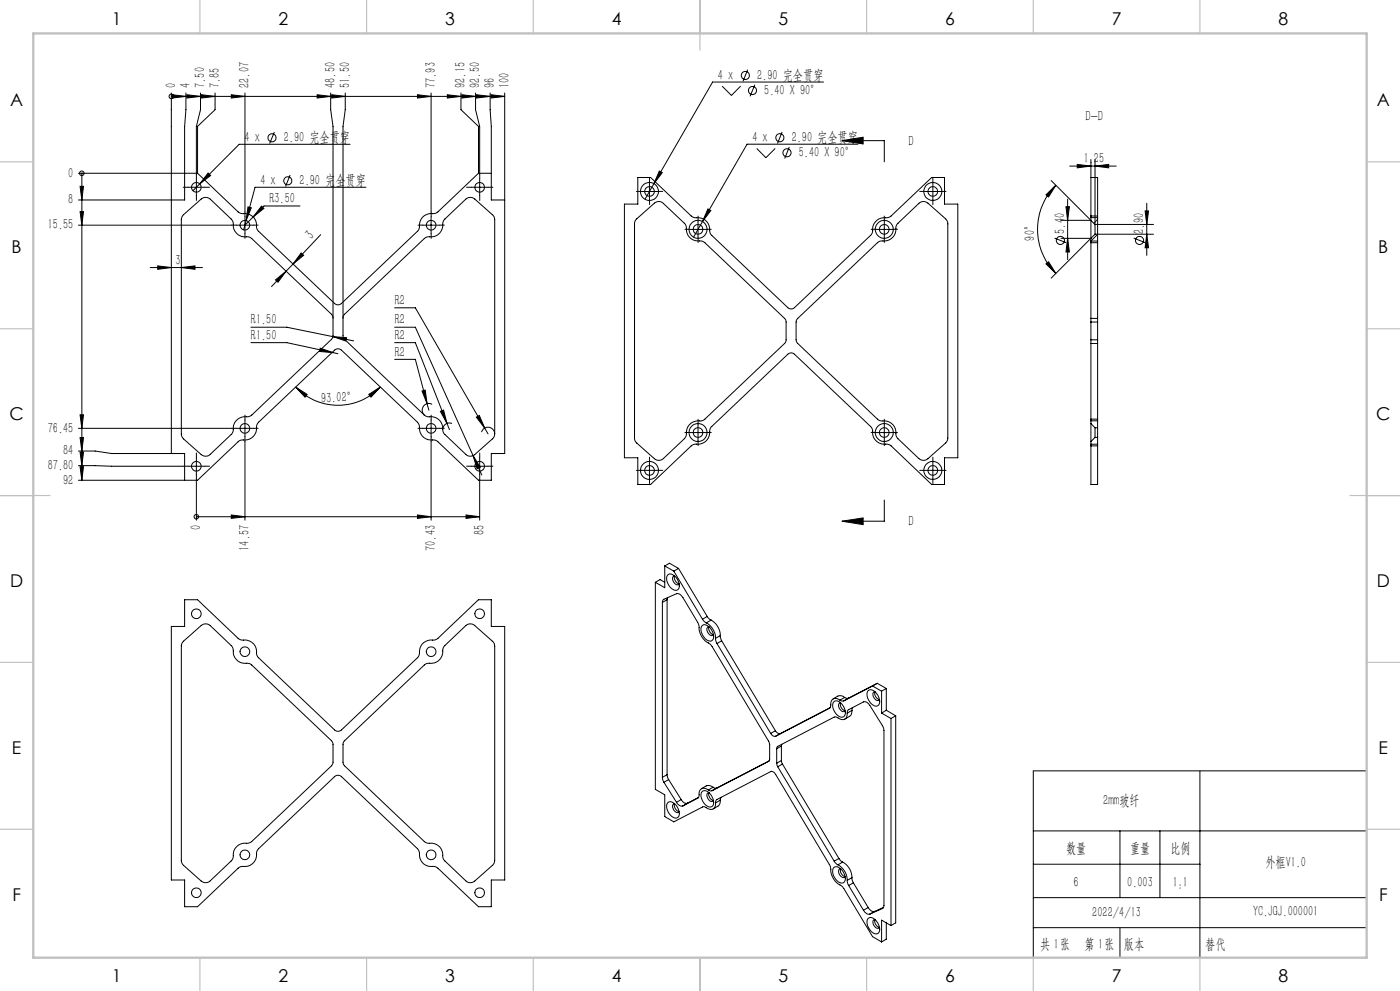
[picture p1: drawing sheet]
<svg xmlns="http://www.w3.org/2000/svg" width="420mm" height="297mm" viewBox="0 0 420 297" stroke-linecap="round" stroke-linejoin="round" font-family="sans-serif">
<g fill="none" stroke="#000" stroke-width=".3">
<path d="M51.4 28.9h.1M51.4 27.9v108M51.4 28.9h100M51.7 28.4l4.1 .5-4.1 .5zM55.8 27.9v5l-.4 5v22h-31.9M56.1 28.4l4 .5-4 .5zM60.1 27.9v5l-1.2 5v14.3M60.4 28.4l4.1 .5-4.1 .5zM64.5 27.9v5l-5.2 5v14M69.4 28.4l4.1 .5-4.1 .5zM73.5 27.9v35.6M82.3 39.6l-1.4 3.4"/>
<path d="M95.1 28.4l4.1 .5-4.1 .5zM99.2 27.9v5l.7 5-.1 63.1-.4 .7-23.9 22.7-1 .5a3.9 3.9 0 0 0-4.6 4.4l-.4 .8-6.4 6.1a2.01 2.01 0 0 1-2.7 0l-5.3-4.7-.7-1.3v-64.6l.5-1.1 5.5-4.8a2.06 2.06 0 0 1 2.7 0l6.3 5.9 .5 1a3.8 3.8 0 0 0 4.6 4.4l1 .5 23.9 22.7 .5 1.1M99.5 28.4l4.1 .5-4.1 .5zM103.6 27.9v5l-.7 5v62.8l.5 1 23.9 22.7M125.2 28.4l4.1 .5-4.1 .5zM129.3 27.9v35.6M134.2 28.4l4.1 .5-4.1 .5zM138.3 27.9v5l5.2 5v14M138.6 28.4l4.1 .5-4.1 .5zM142.7 27.9v5l1.2 5v14.3M142.9 28.4l4.1 .5-4.1 .5zM147 27.9v5l.4 5v22h4"/>
<path d="M147.3 28.4l4.1 .5-4.1 .5zM151.4 27.9v108h-4v8h-3.9l-12.1-11.5-1-.5a3.9 3.9 0 0 1-4.6-4.4l-.6-1-22.8-21.6a1.49 1.49 0 0 0-2 0l-22.8 21.6-.6 1a3.8 3.8 0 0 1-4.6 4.4l-.8 .4-12.3 11.6h-35.8M216.6 25.8l2.8 2.8 2.8-2.8M224.3 20.9l-1.4 3.4M226.4 25.4l-1.4 3.5M234.6 39.5l-1.3 3.5M247.1 24.6h-33.3l-17.6 30.4M23.5 51.9h35.8M24 55.8h1l-.4 4.1zM24.6 51.9h.1M24.6 51.9v92M56.4 56.1h5"/>
<path d="M58.9 53.7v4.9M59.3 51.9l12.3 11.7 .8 .4a3.9 3.9 0 0 1 4.6 4.4l.6 .9 22.8 21.6a1.49 1.49 0 0 0 2 0l22.8-21.6 .6-.9a3.9 3.9 0 0 1 4.6-4.4l1-.5 12.1-11.6M59.9 55.1l-2 2M62.4 51.9l.8 .7-3.3 2.5zM87 52.5l-1.3 3.4M105 43.2h-33.2l-11.9 11.9M109.8 56.1h-33.3l-2.7 10M141.4 56.1h5M143.5 51.9h3.9M143.9 53.7v4.9M191.3 53.2h3.9l12.2 11.5 .9 .5a3.9 3.9 0 0 1 4.7 4.4l.4 .8 22.9 21.8a1.45 1.45 0 0 0 2.1 0l22.9-21.8a2.52 2.52 0 0 0 .5-2.1 3.8 3.8 0 0 1 4.5-3.1l1-.5 12.2-11.5h3.9v8h3.9v76h-3.9v8h-3.9l-12.2-11.6-1-.5a3.9 3.9 0 0 1-4.6-4.4l-.5-.9-22.8-21.6a1.45 1.45 0 0 0-2.1 0l-22.9 21.7-.4 .8a3.9 3.9 0 0 1-4.7 4.4l-.9 .5-12.2 11.6h-3.9v-8h-4v-76h4zM192.3 57.4h5"/>
<path d="M194.8 54.9v5M196.2 55l-2.7 4.7M197.8 51.3l.9 .4-2.5 3.3zM227 44.5l2.8 2.8 2.8-2.8M236.8 44.1l-1.4 3.4M252.6 42.2l6.3-1.1v2zM252.6 42.2h12.7v6.3M257.4 43.2h-33.3l-13.4 23.2M277.4 57.4h4.9M279.9 54.9v5M313.8 58.4l3-2.9-2.2 3.5zM315.3 54.1l13.2 13.2"/>
<path d="M316.8 55.5a18.6 18.6 0 0 0 0 26.4M320.3 59.7v18.1M320.9 49.8h14M323.2 49.3l4.1 .5-4.1 .5zM327.3 47.8v16.9M327.3 53.2h2v11.5M328.5 49.8l4.1-.5v1zM328.5 47.8v19.5M23.5 67.5h46M24 63.4h1l-.4 4.1zM47.3 79.7l4.1 .5-4.1 .5zM71 67.5h5"/>
<path d="M73.5 65v5M73.8 66.1l-.7 2.8M74.4 62l1 .3-1.6 3.8zM76 65l-2.5 2.5M78.5 61.8l.7 .7-3.2 2.5zM87.9 79.1l-2.1 2.2M90 61.7h-10.8l-3.2 3.3M90.3 75.8l.8 .7-3.2 2.6zM96.2 70.3l-8.3 8.8M126.8 67.5h5M129.3 65v5M190.9 65.7l5.4-4.8a1.96 1.96 0 0 1 2.7 .1l6.5 6.1 .3 .7a3.9 3.9 0 0 0 4.7 4.4l1 .5 23.9 22.7 .4 1v5.6l-.3 .8-24 22.8-1 .5a3.9 3.9 0 0 0-4.7 4.4l-.5 1-6.3 5.9a2.01 2.01 0 0 1-2.7 .1l-5.4-4.9-.5-1.1v-64.6z"/>
<path d="M206.9 68.8h5M209.4 66.2v5M210.7 66.4l-2.6 4.7M212.4 62.6l.9 .5-2.6 3.3zM262.8 68.8h5M265.3 66.2v5M313.8 79.1l.8-.6 2.2 3.4zM316.4 71.4l3.5 1.3M318.3 66h9M318.3 71.4h9M319.8 61.9h1l-.5 4.1zM320.3 71.4l.5 4.1h-1z"/>
<path d="M327.3 66v5.4M327.3 72.2v.5M327.3 64.7v.5M327.3 65.2v.8M327.3 71.4v.8M327.3 72.7v22.7M327.3 71.4l-12 12M327.3 65.2h2M327.3 72.2h2M327.3 72.7h2M327.3 64.7h2M328.5 67.3v2.9"/>
<path d="M328.5 70.2l-1.2 1.2M329.3 65.2v5M329.3 72.2v.5M329.3 64.7v.5M329.3 70.2v2M329.3 72.7v22.7M329.3 65.8l-1.2 1.1M329.3 70.2l-2 2M340.1 71.4l3.5 1.3M343.5 63.2h1.1l-.6 4.1zM344 70.2l.6 4.1h-1.1zM344 60.9v15.6"/>
<path d="M346 67.3h-17.5M346 70.2h-17.5M45 80.2h15.7M54.4 80.2l4.1-.5v1zM75.3 98.1h10.7l20.1 4.1M82.7 83.9l3.1-2.6-2.4 3.3zM85.8 81.3l-4.3 4.6M102.9 95.3l.5-1.1 24.1-22.8a2.41 2.41 0 0 1 2.1-.4 3.8 3.8 0 0 0 3.3-4.4l.4-.8 6.4-6.1a2.01 2.01 0 0 1 2.7 0l5.5 4.8 .5 1.3v64.2M118.4 98.1h6.2l19.9 44.2M118.4 92.2h6.2l20.8 36.1M239.3 95.4l24.1-22.8 .8-.4a3.9 3.9 0 0 0 4.6-4.4l.4-.7 6.5-6.1a2.01 2.01 0 0 1 2.7-.1l5.4 4.8 .5 1.2v64.6l-.5 1.1-5.4 4.9a2.06 2.06 0 0 1-2.7-.1l-6.5-6.1a2.52 2.52 0 0 1-.5-2.1 3.8 3.8 0 0 0-4.5-3.1l-.8-.3-24.2-23-.4-1v-5.3zM327.3 95.4v1.1"/>
<path d="M327.3 96.5v5.3M327.3 95.4h2M327.3 96.5h2M329.3 95.4v1.1M329.3 96.5v5.3M75.3 102.7h10.7l13.9 3M88.7 116l3.4 2.2-.6 .8zM88.7 116a17.5 17.5 0 0 0 25.4 0M96.1 104.3l3.8 1.4-4.1-.4zM99.9 100.9l4.1 .3-.2 1zM99.9 105.7l1.5 .3M110.6 118.2l3.5-2.2-2.8 3z"/>
<path d="M118.4 107.7h6.2l3.5 13.3M118.4 102.7h6.2l9.5 24.2M126.6 117.2l1-.3 .5 4.1zM327.3 101.8v1.1M327.3 102.9v22.7M327.3 102.9h2M327.3 101.8h2M329.3 101.8v1.1M329.3 102.9v22.7M23.5 128.4h46M23.5 139.6l31.5 .1M23.5 135.2h5l5 .7h21.9v8"/>
<path d="M24 124.3h1l-.4 4.1zM24 131.1h1l-.4 4.1zM24 135.5h1l-.4 4.1zM24 139.9h1l-.4 4zM56.4 139.7h5M58.9 137.2v5M71 128.4h5M73.5 132.3v23.6M73.5 125.9v5M126.8 128.4h5M127.3 124.4l.2 .1a2.59 2.59 0 0 0 2.1 .4 3.5 3.5 0 0 1 3.2 3.7M128.1 121l.6 1.9"/>
<path d="M129.3 125.9v5M129.3 132.3v23.6M129.6 121.2a2.01 2.01 0 0 0-2.6 .5 2.01 2.01 0 0 0 .3 2.7M132.1 123.3l1-.4 1 4zM132.8 128.6l.5 1.5 6.4 6.1a1.96 1.96 0 0 0 2.7 0l5.6-5 .4-1.2M134.1 126.9l.7 1.9M135.6 126.9a2 2 0 0 0-2.8 1.7M141.4 139.7h5M141.9 136.6l2.2 3.4-1 .5zM142.9 125l.9-.5 1.6 3.8zM143.9 137.2v5M144.5 129.5a2.01 2.01 0 0 1 2.2-1.4 2.01 2.01 0 0 1 1.7 1.9"/>
<path d="M145.4 128.3l1 1.7M194.8 138.5v5M206.9 129.6h5M209.4 127.1v5M262.8 129.6h5M265.3 127.1v5M279.9 138.5v5M327.3 126.9v5.4M327.3 125.6v.5M327.3 133.1v.5M327.3 126.1v.8M327.3 132.3v.8"/>
<path d="M327.3 133.6v11.6h2v-11.6M327.3 126.1h2M327.3 133.1h2M327.3 126.9l1.2 1.3M327.3 125.6h2M327.3 133.6h2M328.5 128.2v2.9M328.5 128.2h.8M328.5 131.1h.8M328.5 131.1l-1.2 1.2M329.3 128.2v2.9M329.3 125.6v.5"/>
<path d="M329.3 133.1v.5M329.3 126.1v2.1M329.3 131.1v2M329.3 133.1h-.1M58.9 154.9h.1M58.9 143.7v12.2M58.9 154.9h85M69.4 154.3l4.1 .6-4.1 .5zM125.2 154.3l4.1 .6-4.1 .5zM139.8 154.3l4.1 .6-4.1 .5zM143.9 143.7v12.2M192.3 141h5"/>
<path d="M252.6 156.2l6.3-1v2zM265.3 149.9v6.3h-12.7M277.4 141h4.9M55.4 179.7h3.9l12.3 11.7 .8 .4a3.9 3.9 0 0 1 4.6 4.4l.6 .9 22.8 21.7a1.49 1.49 0 0 0 2 0l22.8-21.7 .6-.9a3.9 3.9 0 0 1 4.6-4.4l1-.5 12.1-11.6h3.9v8h4v76h-4v8h-3.9l-12.1-11.5-1-.5a3.9 3.9 0 0 1-4.6-4.4l-.6-1-22.8-21.5a1.49 1.49 0 0 0-2 0l-23 21.7a2.52 2.52 0 0 0-.5 2.1 3.8 3.8 0 0 1-4.5 3.1l-.8 .4-12.3 11.6h-3.9v-8h-4v-76h4zM196.6 174.5v62.1l2.8 1.6v6.5l2.7 1.6 8.8-4.5h.5a2.78 2.78 0 0 0 2.7 .6 1.88 1.88 0 0 0 .6-1.8M196.6 174.5l1.4-.8 1.4 .8M199.4 169.6v6.5l-2.8-1.6M199.4 169.6l2.7 1.6M199.4 169.6l1.4-.8 2.8 1.6M200.1 179.7l-1.4 .8M200.1 179.7v52.5M200.2 179.1l-.1 .6"/>
<path d="M200.4 172.2a2.42 2.42 0 0 1 3 1.9 1.65 1.65 0 0 1-.8 2.8 3.6 3.6 0 0 1-2.4-4.5zM202.1 171.2l8.6 14.4M202.4 172.6a1.95 1.95 0 0 0 1.3 2.3l-.1 .2a1.39 1.39 0 0 1-1.8-1.4v-.6l.6-.5M203.6 170.4l8.6 14.3M203.6 170.4l-1.5 .8M54.9 192.3l5.5-4.8a2.06 2.06 0 0 1 2.7 0l6.3 6 .5 .9a3.9 3.9 0 0 0 4.6 4.4l1 .5 23.9 22.7 .5 1v5.6l-.5 .9-23.9 22.7-1 .5a3.9 3.9 0 0 0-4.6 4.4l-.4 .8-6.4 6.1a2.01 2.01 0 0 1-2.7 .1l-5.3-4.7-.7-1.3v-64.7zM198.7 180.5l.1-.6 .4-.3 3.8-1.7a1.81 1.81 0 0 1 1.9 1.2l4.7 8.2a6.1 6.1 0 0 0 3.5 5.8l17.5 29.1 .3 .8v4.6l-.4 .6M198.7 180.5v52.5M210.5 187.6a1.75 1.75 0 0 1 2.7 .8 2.77 2.77 0 0 1 .3 3.6 3.1 3.1 0 0 1-3.2-3.2zM210.7 185.6l1.2 1.1M211.9 186.7a5.3 5.3 0 0 1 2.8 4.6M212.2 184.7l1.1 1.1"/>
<path d="M212.2 184.7l-1.5 .9M212.7 187.9a2.01 2.01 0 0 0 1.3 2.3M212.7 187.9a1.22 1.22 0 0 0 0 2.1l.8 .5 .5-.4M213.3 185.8a5.5 5.5 0 0 1 2.8 4.7M213.3 185.8l-1.4 .9M214.7 191.3l.4 1.6M215.1 192.9l16.1 26.9M216.1 190.5l.4 1.5M216.1 190.5l-1.4 .8M216.5 192l-1.4 .9M216.5 192l16.1 27M231.2 219.8a1.42 1.42 0 0 0 1.5 .9"/>
<path d="M232.6 219a1.42 1.42 0 0 0 1.5 .8M232.6 219l-1.4 .8M234.1 219.8l-1.4 .9M248.8 212.3l-16.1 8.4M248.8 212.3h.1M249 212.1l-14.9 7.7M250 210.5a1.69 1.69 0 0 1 2.7 .7 2.68 2.68 0 0 1 .3 3.6 3.1 3.1 0 0 1-3.2-3.2zM252 209.8a1.62 1.62 0 0 0-2.1-.3 1.62 1.62 0 0 0-.7 2l-.4 .8M252 209.8l.6 .3 .6-.1M252.2 210.6a1.99 1.99 0 0 0 1.3 2.4M252.2 210.7v-.1a1.22 1.22 0 0 0 0 2.2l.5 .5h.6l.2-.3M253.4 209l.6 .3 .6-.1"/>
<path d="M253.4 209a1.92 1.92 0 0 0-2-.4l-1.5 .8M253.4 209l-1.4 .8M254.2 213.7l.3-1 4.5-2.3a1.74 1.74 0 0 1 1.9 1l3.9 6.2 .4 1.2v52.7l-.5 .8M254.2 213.7a1.64 1.64 0 0 1-.9 1.9 1.64 1.64 0 0 1-2.1-.6l-.9-.1-17 8.8-.3 .7M254.6 209.2l-1.4 .8M255.6 212.9l-.3 1.4-1.9 1.2M255.6 212.9l-1.4 .8M255.8 212.1l-.2 .8M260.3 207.1a1.69 1.69 0 0 1 2.7 .8 2.68 2.68 0 0 1 .3 3.6 3.1 3.1 0 0 1-3.2-3.2zM261.8 205.6l-8.6 4.4M261.8 205.6l2.7 1.5M263.2 204.8l-1.4 .8"/>
<path d="M263.2 204.8l2.7 1.5M263.2 204.8l-8.6 4.4M263.8 209.7a1.95 1.95 0 0 1-1.3-2.4 1.22 1.22 0 0 0 0 2.2l.8 .5 .5-.3M264.5 207.1v6.6M264.5 213.7l2.8 1.6M265.9 206.3l-1.4 .8M265.9 212.9l-1.4 .8M265.9 206.3v6.6M265.9 212.9l2.8 1.6M267.3 215.3v62.1M268.7 214.5l-1.4 .8M268.7 214.5v62.1l-1.4 .8"/>
<path d="M103.3 222.1l24-22.8 .9-.5a3.9 3.9 0 0 0 4.7-4.4l.4-.8 6.4-6.1a2.01 2.01 0 0 1 2.7 0l5.5 4.8 .5 1.3v64.2l-.4 1.2-5.6 5.1a1.96 1.96 0 0 1-2.7-.1l-6.4-6.1a2.71 2.71 0 0 1-.5-2.1 3.8 3.8 0 0 0-4.6-3.1l-.9-.5-24.1-22.9-.3-.7v-5.6zM198.7 233l.5 1.5M199.2 234.5l3.8 5.9M200.1 232.2l.5 1.4M200.1 232.2l-1.4 .8M200.6 233.6l-1.4 .9M200.6 233.6l3.8 6M204.4 239.6a1.63 1.63 0 0 0 1.9 1.1M204.4 239.6l-1.4 .8M209.3 239.2l-4.4 2.3M209.3 239.2h.1M209.5 239l-3.2 1.7"/>
<path d="M210.7 237.1a2.17 2.17 0 0 1 2.8 1.5 2.32 2.32 0 0 1 0 3.2 3.1 3.1 0 0 1-3.2-3.3l.1-.8zM212.5 236.7a1.68 1.68 0 0 0-2.2-.3 1.68 1.68 0 0 0-.6 2.1l-.4 .7M212.5 236.7l.8 .4 .3-.1M212.7 237.6a2.07 2.07 0 0 0 1.3 2.3M212.7 237.6h-.3a1.65 1.65 0 0 0 1.3 2.6l.3-.3M213.9 235.9l.6 .3 .6-.1M213.9 235.9l-1-.5h-.8l-1.7 1M213.9 235.9l-1.4 .8M215.1 236.1l-1.5 .9M216.1 239.8a1.83 1.83 0 0 1-.7 1.8l-1.4 .8M216.1 239.8l-1.4 .8M216.3 239l-.2 .8"/>
<path d="M230.5 228.2l-16.9 8.8M230.6 228.2h-.1M230.8 228l-15.7 8.1M233 228.7l.3 1.1M233 224.4v4.3M233.3 229.8l17 28.3M234.4 227.9l.3 1.1M234.4 223.6l-1.4 .8M234.4 227.9l-1.4 .8M234.4 223.6v4.3M234.6 223.1l-.2 .5M234.7 229l-1.4 .8"/>
<path d="M234.7 229l17 28.3M360 231v56M410 231h-100v56M200.4 240.4a2.42 2.42 0 0 1 3 2 1.65 1.65 0 0 1-.8 2.8 3.6 3.6 0 0 1-2.4-4.5zM202.4 240.9a1.95 1.95 0 0 0 1.3 2.3l-.1 .1a1.39 1.39 0 0 1-1.8-1.3v-.7l.6-.4M203 240.4a1.72 1.72 0 0 0 1.9 1.1M206.3 240.7l-1.4 .8M214.7 240.6l.1-.7 .3-.3 16.1-8.4a1.3 1.3 0 0 1 1.5 .9l16.4 27.7a6.1 6.1 0 0 0 3.5 5.8l9.2 15.1 2.7 1.6M250.3 258.1l1.1 1.1M250.3 259.9a2.74 2.74 0 0 1 3.1 2.5 1.38 1.38 0 0 1 .1 1.6 1.38 1.38 0 0 1-1.5 .5 3.8 3.8 0 0 1-2-4.3zM251.4 259.2a5.4 5.4 0 0 1 2.8 4.6M251.7 257.3l1.1 1.1"/>
<path d="M251.7 257.3l-1.4 .8M252.8 258.4a5.4 5.4 0 0 1 2.8 4.6M252.8 258.4l-1.4 .8M310 249h100M310 259h50M336 249v20M348 249v20M252.2 260.4a1.93 1.93 0 0 0 1.3 2.3M252.2 260.4a1.22 1.22 0 0 0 0 2.1l.8 .5 .5-.3M254.2 263.8l.4 1.6M254.6 265.4l4.4 7.4M255.6 263l.4 1.6"/>
<path d="M255.6 263l-1.4 .8M256 264.6l4.5 7.4M256 264.6l-1.4 .8M259 272.8a1.79 1.79 0 0 0 1.9 1.2M260.3 275.4a1.69 1.69 0 0 1 2.7 .8 2.68 2.68 0 0 1 .3 3.6 3.1 3.1 0 0 1-3.2-3.3zM260.5 272a1.79 1.79 0 0 0 1.9 1.2M260.5 272l-1.5 .8M262.4 273.2l-1.5 .8M263.8 277.9l-.1 .2a1.46 1.46 0 0 1-1.8-1.8 .59 .59 0 0 1 .6-.7 1.91 1.91 0 0 0 1.3 2.4M264.7 272.3l-3.8 1.7M264.8 272.2l-.1 .1M265 272l-2.6 1.2"/>
<path d="M265.9 276.6v4.9l-1.4 .8M267.3 277.4l-2.8-1.6v6.5M310 269h100M310 278h100"/>
<circle cx="51.4" cy="28.9" r=".69"/>
<circle cx="223.6" cy="22.6" r="1.22"/>
<circle cx="225.7" cy="27.1" r="1.21"/>
<circle cx="24.5" cy="51.9" r=".68"/>
<circle cx="58.9" cy="56.1" r="1.44"/>
<circle cx="81.6" cy="41.3" r="1.2"/>
<circle cx="86.3" cy="54.2" r="1.22"/>
<circle cx="143.9" cy="56.1" r="1.44"/>
<circle cx="194.8" cy="57.4" r="1.45"/>
<circle cx="194.8" cy="57.4" r="2.71"/>
<circle cx="234" cy="41.3" r="1.21"/>
<circle cx="236.1" cy="45.8" r="1.22"/>
<circle cx="279.8" cy="57.4" r="2.69"/>
<circle cx="279.8" cy="57.4" r="1.46"/>
<circle cx="73.5" cy="67.5" r="1.45"/>
<circle cx="129.3" cy="67.5" r="1.44"/>
<circle cx="209.4" cy="68.7" r="1.45"/>
<circle cx="209.4" cy="68.7" r="2.71"/>
<circle cx="265.3" cy="68.7" r="2.69"/>
<circle cx="265.3" cy="68.7" r="1.45"/>
<circle cx="318.1" cy="72" r="1.21"/>
<circle cx="341.9" cy="72" r="1.21"/>
<circle cx="58.9" cy="139.7" r="1.44"/>
<circle cx="73.5" cy="128.4" r="1.45"/>
<circle cx="129.3" cy="128.4" r="1.44"/>
<circle cx="143.9" cy="139.7" r="1.44"/>
<circle cx="209.4" cy="129.6" r="1.45"/>
<circle cx="209.4" cy="129.6" r="2.71"/>
<circle cx="265.3" cy="129.6" r="2.69"/>
<circle cx="265.3" cy="129.6" r="1.45"/>
<circle cx="58.9" cy="154.8" r=".68"/>
<circle cx="194.8" cy="141" r="1.45"/>
<circle cx="194.8" cy="141" r="2.71"/>
<circle cx="279.8" cy="141" r="2.69"/>
<circle cx="279.8" cy="141" r="1.46"/>
<circle cx="58.9" cy="183.9" r="1.44"/>
<circle cx="73.5" cy="195.3" r="1.45"/>
<circle cx="129.3" cy="195.3" r="1.44"/>
<circle cx="143.9" cy="183.9" r="1.44"/>
<circle cx="73.5" cy="256.2" r="1.45"/>
<circle cx="129.3" cy="256.2" r="1.44"/>
<circle cx="58.9" cy="267.6" r="1.44"/>
<circle cx="143.9" cy="267.6" r="1.44"/>
</g>
<g fill="none" stroke="#000" stroke-width=".3" stroke-dasharray="30.5 1.3 1.3 1.3">
<path d="M56.4 56.1h-1.4M58.9 53.6v-1.4M58.9 58.6v1.5M61.4 56.1h1.5M141.4 56.1h-1.4M143.9 53.6v-1.4M143.9 58.6v1.5M146.4 56.1h1.5M192.4 57.4h-1.5M194.9 54.9v-1.5M194.9 59.9v1.4M197.4 57.4h1.4"/>
<path d="M277.4 57.4h-1.5M279.9 54.9v-1.5M279.9 59.9v1.4M282.4 57.4h1.4M71 67.5h-1.5M73.5 65v-1.5M73.5 70v1.4M76 67.5h1.4M126.8 67.5h-1.4M129.3 65v-1.5M129.3 70v1.4M131.8 67.5h1.5"/>
<path d="M206.9 68.7h-1.4M209.4 66.2v-1.4M209.4 71.2v1.5M211.9 68.7h1.5M262.8 68.7h-1.5M265.3 66.2v-1.4M265.3 71.2v1.5M267.8 68.7h1.4M56.4 139.7h-1.4M58.9 137.2v-1.4M61.4 139.7h1.5M71 128.4h-1.5"/>
<path d="M73.5 125.9v-1.5M73.5 130.9v1.4M76 128.4h1.4M126.8 128.4h-1.4M129.3 125.9v-1.5M129.3 130.9v1.4M131.8 128.4h1.5M141.4 139.7h-1.4M143.9 137.2v-1.4M146.4 139.7h1.5M194.9 138.5v-1.5M206.9 129.6h-1.4"/>
<path d="M209.4 127.1v-1.4M209.4 132.1v1.5M211.9 129.6h1.5M262.8 129.6h-1.5M265.3 127.1v-1.4M265.3 132.1v1.5M267.8 129.6h1.4M279.9 138.5v-1.5M58.9 142.2v1.5M143.9 142.2v1.5M192.4 141h-1.5M194.9 143.5v1.4"/>
<path d="M197.4 141h1.4M277.4 141h-1.5M279.9 143.5v1.4M282.4 141h1.4"/>
</g>
<path d="M336 278v9" fill="none" stroke="#0a0605" stroke-width=".3"/>
<g fill="none" stroke="#c0c0c0" stroke-width=".35">
<path d="M60 0v10M110 0v10M160 0v10M210 0v15M260 0v10M310 0v10M360 0v10M0 48.5h10M410 48.5h10M0 98.5h10M410 98.5h10M0 148.5h15"/>
<path d="M405 148.5h15M0 198.5h10M410 198.5h10M0 248.5h10M410 248.5h10M60 287v10M110 287v10M160 287v10M210 287v10M260 287v10M310 287v10M360 287v10"/>
</g>
<path d="M10 10h400v277h-400z" fill="none" stroke="#c0c0c0" stroke-width=".7"/>
<g fill="#000">
<path d="M24 55.8h1l-.4 4.1zM24 63.4h1l-.4 4.1zM24 124.3h1l-.4 4.1zM24 131.1h1l-.4 4.1zM24 135.5h1l-.4 4.1zM24 139.9h1l-.4 4z"/>
<path d="M62.4 51.9l-2.5 3.2 3.3-2.5zM74.4 62l-.6 4.1 1.6-3.8zM47.3 79.7l4.1 .5-4.1 .5zM54.4 80.2l4.1-.5v1zM141.9 136.6l1.2 3.9 1-.5zM142.9 125l2.5 3.3-1.6-3.8zM126.6 117.2l1.5 3.8-.5-4.1zM132.1 123.3l2 3.6-1-4zM96.1 104.3l-.3 1 4.1 .4zM99.9 100.9l3.9 1.3 .2-1zM78.5 61.8l-2.5 3.2 3.2-2.5zM212.4 62.6l-1.7 3.8 2.6-3.3zM197.8 51.3l-1.6 3.7 2.5-3.3z"/>
<path d="M252.6 42.2l6.3-1.1v2zM252.6 156.2l6.3-1v2z"/>
<path d="M313.8 58.4l3-2.9-2.2 3.5zM313.8 79.1l.8-.6 2.2 3.4z"/>
<path d="M328.5 49.8l4.1-.5v1zM323.2 49.3l4.1 .5-4.1 .5z"/>
<path d="M90.3 75.8l.8 .7-3.2 2.6zM82.7 83.9l3.1-2.6-2.4 3.3z"/>
<path d="M343.5 63.2h1.1l-.6 4.1zM344 70.2l.6 4.1h-1.1zM319.8 61.9h1l-.5 4.1zM320.3 71.4l.5 4.1h-1z"/>
<path d="M88.7 116l3.4 2.2-.6 .8zM110.6 118.2l3.5-2.2-2.8 3z"/>
<path d="M69.4 154.3l4.1 .6-4.1 .5zM125.2 154.3l4.1 .6-4.1 .5zM139.8 154.3l4.1 .6-4.1 .5zM51.7 28.4l4.1 .5-4.1 .5zM56.1 28.4l4 .5-4 .5zM60.4 28.4l4.1 .5-4.1 .5zM69.4 28.4l4.1 .5-4.1 .5zM95.1 28.4l4.1 .5-4.1 .5zM99.5 28.4l4.1 .5-4.1 .5zM125.2 28.4l4.1 .5-4.1 .5zM138.6 28.4l4.1 .5-4.1 .5zM134.2 28.4l4.1 .5-4.1 .5zM142.9 28.4l4.1 .5-4.1 .5zM147.3 28.4l4.1 .5-4.1 .5z"/>
</g>
<g font-size="5.3">
<text x="33.5" y="7.4">1</text>
<text x="83.5" y="7.4">2</text>
<text x="133.5" y="7.4">3</text>
<text x="183.5" y="7.4">4</text>
<text x="233.5" y="7.4">5</text>
<text x="283.5" y="7.4">6</text>
<text x="333.5" y="7.4">7</text>
<text x="383.5" y="7.4">8</text>
<text x="3" y="31.6">A</text>
<text x="413" y="31.6">A</text>
<text x="3.5" y="75.9">B</text>
<text x="413.5" y="75.9">B</text>
<text x="2.8" y="125.9">C</text>
<text x="412.8" y="125.9">C</text>
<text x="3" y="175.9">D</text>
<text x="413" y="175.9">D</text>
<text x="3.6" y="225.9">E</text>
<text x="413.6" y="225.9">E</text>
<text x="3.7" y="270.1">F</text>
<text x="413.7" y="270.1">F</text>
<text x="33.5" y="294.4">1</text>
<text x="83.5" y="294.4">2</text>
<text x="133.5" y="294.4">3</text>
<text x="183.5" y="294.4">4</text>
<text x="233.5" y="294.4">5</text>
<text x="283.5" y="294.4">6</text>
<text x="333.5" y="294.4">7</text>
<text x="383.5" y="294.4">8</text>
</g>
<g font-size="4.4">
<text x="215.4" y="23.9">4 x</text>
<text x="227.2" y="23.9">2.90 完全贯穿</text>
<text x="52.7" y="26.3" transform="rotate(-90 52.7 26.3)">0</text>
<text x="57.1" y="26.3" transform="rotate(-90 57.1 26.3)">4</text>
<text x="61.5" y="26.3" transform="rotate(-90 61.5 26.3)">7.50</text>
<text x="65.8" y="26.3" transform="rotate(-90 65.8 26.3)">7.85</text>
<text x="74.8" y="26.3" transform="rotate(-90 74.8 26.3)">22.07</text>
<text x="100.5" y="26.3" transform="rotate(-90 100.5 26.3)">48.50</text>
<text x="104.9" y="26.3" transform="rotate(-90 104.9 26.3)">51.50</text>
<text x="130.6" y="26.3" transform="rotate(-90 130.6 26.3)">77.93</text>
<text x="139.6" y="26.3" transform="rotate(-90 139.6 26.3)">92.15</text>
<text x="144" y="26.3" transform="rotate(-90 144 26.3)">92.50</text>
<text x="148.3" y="26.3" transform="rotate(-90 148.3 26.3)">96</text>
<text x="152.7" y="26.3" transform="rotate(-90 152.7 26.3)">100</text>
<text x="229.3" y="28.4">5.40 X 90°</text>
<text x="325.7" y="36.2">D-D</text>
<text x="73.4" y="42.6">4 x</text>
<text x="85.1" y="42.6">2.90 完全贯穿</text>
<text x="225.7" y="42.6">4 x</text>
<text x="237.5" y="42.6">2.90 完全贯穿</text>
<text x="239.6" y="47.1">5.40 X 90°</text>
<text x="272.6" y="43.6">D</text>
<text x="20.5" y="53.2">0</text>
<text x="325.1" y="48.9">1.25</text>
<text x="78.1" y="55.5">4 x</text>
<text x="89.9" y="55.5">2.90 完全贯穿</text>
<text x="20.5" y="61.2">8</text>
<text x="80.8" y="60.9">R3.50</text>
<text x="14.3" y="68.8">15.55</text>
<text x="93.5" y="72" transform="rotate(-47 93.5 72)">3</text>
<text x="319.4" y="70" transform="rotate(-90 319.4 70)">5.40</text>
<text x="343.2" y="70" transform="rotate(-90 343.2 70)">2.90</text>
<text x="310.5" y="72.1" transform="rotate(-91 310.5 72.1)">90°</text>
<text x="52.6" y="79.3">3</text>
<text x="118.4" y="91.4">R2</text>
<text x="75.3" y="101.9">R1.50</text>
<text x="75.3" y="97.2">R1.50</text>
<text x="118.4" y="97.2">R2</text>
<text x="118.4" y="101.9">R2</text>
<text x="118.4" y="106.9">R2</text>
<text x="96.4" y="120.7" transform="rotate(-1 96.4 120.7)">93.02°</text>
<text x="14.4" y="129.7">76.45</text>
<text x="19" y="136.5">84</text>
<text x="14.4" y="140.8">87.80</text>
<text x="19" y="145.2">92</text>
<text x="60.2" y="158.9" transform="rotate(-90 60.2 158.9)">0</text>
<text x="145.2" y="160.5" transform="rotate(-90 145.2 160.5)">85</text>
<text x="272.6" y="157.7">D</text>
<text x="74.8" y="165.1" transform="rotate(-90 74.8 165.1)">14.57</text>
<text x="130.6" y="165.1" transform="rotate(-90 130.6 165.1)">70.43</text>
<text x="331" y="241.2">2mm玻纤</text>
<text x="319.8" y="255.6">数量</text>
<text x="339" y="255.6">重量</text>
<text x="351.1" y="255.6">比例</text>
<text x="379.6" y="259.8">外框V1.0</text>
<text x="322.1" y="265.7">6</text>
<text x="338.2" y="265.7">0.003</text>
<text x="351.8" y="265.7">1:1</text>
<text x="327.7" y="274.7">2022/4/13</text>
<text x="375.9" y="274.6">YC.JGJ.000001</text>
<text x="312" y="284.4">共 张</text>
<text x="316.1" y="284.4">1</text>
<text x="325.3" y="284.4">第 张</text>
<text x="329.5" y="284.4">1</text>
<text x="337.1" y="284.4">版本</text>
</g>
<text font-size="4.4" fill="#0a0605" x="361.6" y="284.4">替代</text>
</svg>
